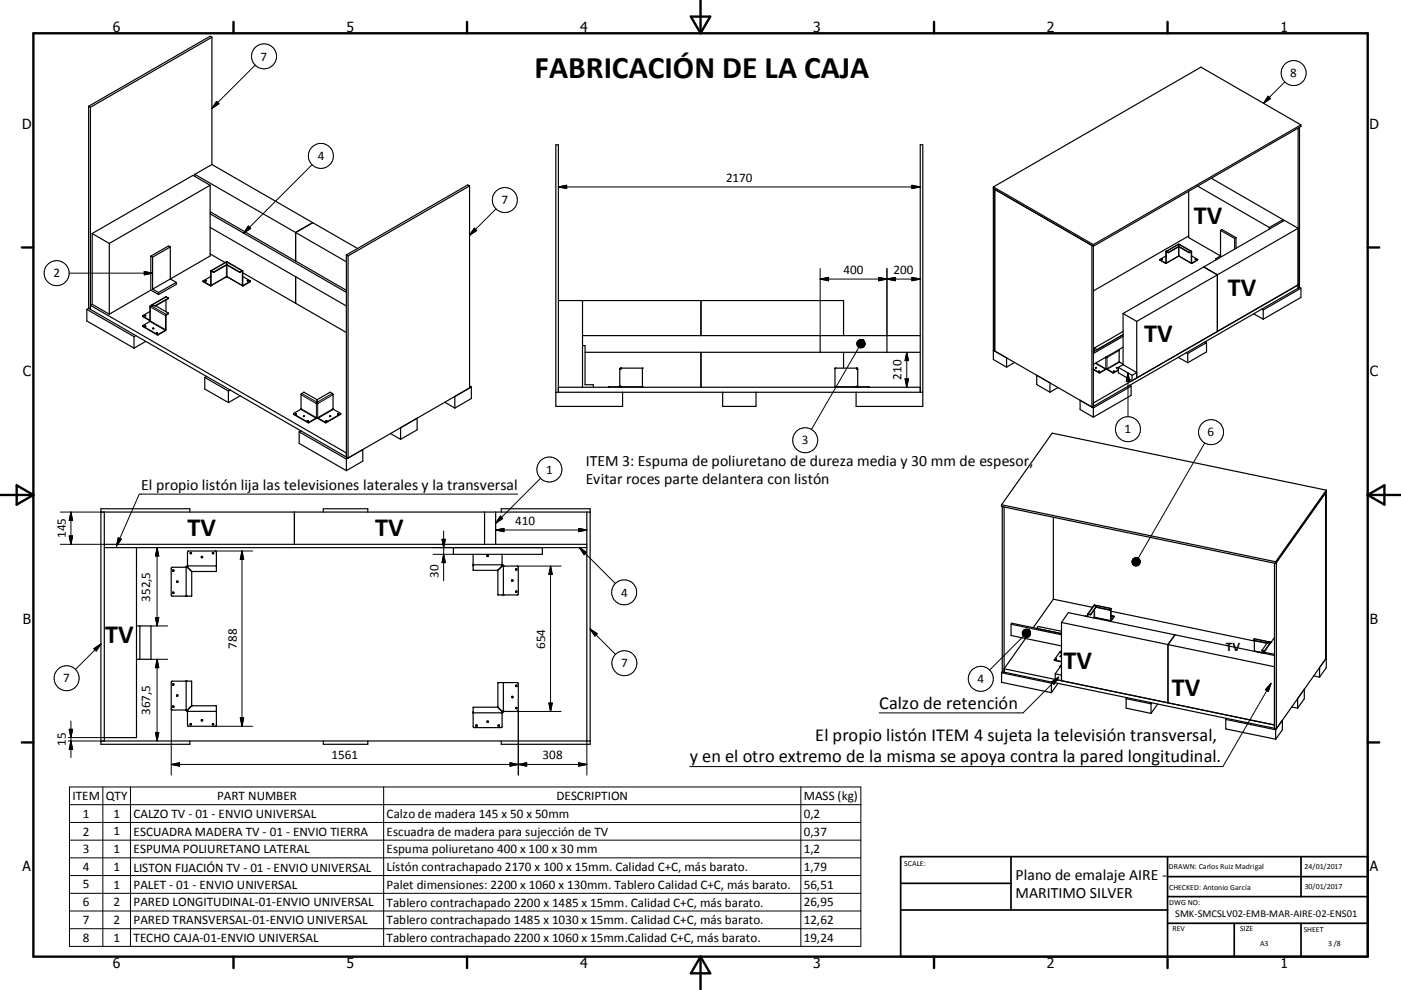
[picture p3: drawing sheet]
<svg xmlns="http://www.w3.org/2000/svg" width="420mm" height="297mm" viewBox="0 0 420 297" stroke-linecap="round" stroke-linejoin="round" font-family="sans-serif">
<g fill="none" stroke="#000" stroke-width=".36">
<path d="M63.5 11.2v38.2M63.5 11.2l-.5-.3-36.4 21M63.5 11.2l-36.4 21M26.6 31.9l.5 .3M26.6 31.9v60.6M27.1 32.2v60.6M389.2 38.5v48M389.6 38.2v48M390 37.5v.5l-62.2 35.9-30-17.3 .4 .2v48.5l-.4-.2 30 17.3M390 37.5l-29.9-17.4-62.3 36M390 37.5l-62.2 35.9M58.4 52.3v.6"/>
<path d="M58.4 52.3l45.4 26.2M63 55.6l-5.1-3-30.3 17.5M63 55.6v21.2l-11.9 6.9M63 55.6l-30.2 17.4M63.5 49.4l43.7 25.2M63.5 49.4l-5.1 2.9M140.8 55.8v60.6l-36.4 21M140.8 55.8l-.6-.3-36.4 21M140.8 55.8l-36.4 21M297.8 56.1v51.8l4 2.2M297.8 56.1l30 17.3M356.4 57.4v13.9l9.5 5.5"/>
<path d="M359.1 55.8l21.5 12.5M363.2 53.5l21.4 12.4M27.6 70.1v21.2M27.6 70.1l5.2 2.9M32.8 73v21.3M45.2 76.8v10.2M45.2 76.8l.5 .3M45.7 77.1v9.6M51.1 74.1l-.6-.3-5.3 3M51.1 74.1v9.6M51.1 74.1l-5.4 3M63 76.2l4.5 2.6"/>
<path d="M63 63.5l40.8 23.6M63 64.1l40.8 23.6M63 68.2l40.8 23.6M68 79.5l-3.9 2.2-.8-.3-.1 4.4M68 78.6v.9M68 78.6l-4.8 2.6M68 78.7h.1M68 79.5l3.8 2.2 .9-.3v4.4M68 78.6l4.7 2.6M93.8 66.8l-5.2 3v8.5M103.8 76.5v60.6M103.8 76.5l.6 .3"/>
<path d="M104.4 76.8v60.6M327.4 73.6v48.5l.4-.2M327.8 73.4v48.5M347.7 77.9l.1 .1M347.8 77.9h.1M347.8 78v.1M347.8 78.1l1.8 .9M348.2 77.8h.3M348.2 77.8h.2M348.2 77.8h.1M348.5 77.8h-.1M349.6 76.8l-1.8 1.1"/>
<path d="M349.6 79l3.7-2.2 3.9 2.2M349.6 75.4h.1M349.6 75.4l3.6-2.1 4 2.1M349.6 75.4l-.1 3.5-1.7-1M349.7 75.4l.6 .3 3.1-1.8 3.1 1.9 .6-.3 .1 3.5M353.3 73.3h.1M353.4 73.3l-.1 .7-3 1.8-.7-.3v3.5M353.4 73.4h.1M353.5 73.9l3 1.8 .7-.3M353.5 73.3h-.1M356.4 70.8l-28.6 16.5M357.2 75.4l.1 3.5 1.8-1"/>
<path d="M357.3 76.8l1.8 1.1M358.3 77.8h.3M358.3 77.8h.1M358.4 77.8h.2M358.6 77.8h.1M359 78.1l-1.8 .9M359 78v.1M359.1 77.9l-.1 .1M364.5 77.6l.4 .2M364.5 77.6v.4M365.9 69.1l.4-.2 4.3 2.4M365.9 69.1l4.3 2.5"/>
<path d="M365.9 69.1v7.7M365.9 76.8l.4 .2M365.9 76.8l-1.4 .8M370.2 71.6v3.1M370.6 71.3v3.2M370.6 71.3l-.4 .3M380.6 68.3v.4M384.6 65.9v.5M384.6 65.9l-4 2.4M26 92.8l14.2 8.2M26 92.8v3.5l14.2 8.2M26.6 92.5l-.6 .3"/>
<path d="M26.6 92.5l.5 .3M27.1 92.8l76.7 44.3M27.6 91.3l-.5 .3 76.7 44.3M27.6 91.3l5.2 3M42.8 94.8l2.1 1.4M42.8 94.8v.1M42.8 94.8l2.1 1.3M42.8 94.7v.1M43.4 97.8v.1M43.4 94.6v.1M43.4 97.9h.3M43.4 94.7h.3"/>
<path d="M43.4 97.8h.1M43.4 97.8l.3 .1M43.4 94.6h.1M43.4 94.6l.3 .1M44.9 96.2v.3l-2.1 1.3M44.9 96.1h.1M45 93.5l-2.2 1.2M45 92v4.2M45 92h.1M45.1 91.8l.1 .1M45.1 91.8l-.1 .2M45.1 91.9l-.1 .1"/>
<path d="M45.1 91.9v.1M45.1 91.7v.1M45.1 91.7h.2M45.1 91.9h.1M45.2 87l-12.4 7.3M45.2 87l2.3 1.4M45.3 91.7h1.4M45.3 91.7l-.2 .2M45.3 91.7h.1M45.7 86.7l1.8 1.1M45.8 98.5v.1M45.8 98.6h.3"/>
<path d="M45.8 98.5h.1M45.8 98.5h.3l-.1 .1M45.8 98.6h.2M46.7 91.7l3.8 2.3M46.9 100h.1M47.2 99.9l-.3 .1M47.2 99.9h.1M47.5 87.8v.6M49.8 90l-.1 3.5M50.5 94l-.7 .6-.1 4.4-2.2 1.4h-.4l-4.3-2.6M50.5 94l-.9 .7v4.3l-2.1 1.3h-.4l-4.3-2.5M50.5 89.4l-3.8 2.2-1.4 .1"/>
<path d="M50.5 89.4l-.8-.4-4.6 2.7M50.5 89.4l-3.8 2.3M51.1 83.7l1.7 1M51.1 83.7l-5.4 3M52.8 84.7v.6l-5.3 3.1M52.8 84.7l-5.3 3.1M60.9 84.4h.1M60.9 84.3v.2M60.9 84.5l2.3 1.3M61 84.2l-.1 .1M61 84.4l2.2 1.2M61.5 84.2l.2-.1v.2"/>
<path d="M61.5 84.2v.1M61.5 84.3h.2M61.6 84.2l-.1 .1M61.7 84.2l.1 .1M63.2 83l-2.2 1.2M63.2 85.6h.1M63.2 85.8h.1M63.2 81.2v4.4M63.2 81.2l.9 .4M64.1 81.6h.1M68 83l-4.8 2.8M68 83h.1"/>
<path d="M68.1 83l4.6 2.8M72.7 81.2l-.9 .4-3.8-2.2-3.9 2.2M72.7 81.2l.1 4.4M72.7 85.8h.1M72.8 81.8l31 18M72.8 83l2.3 1.3M72.8 85.6h.1M74.2 84.1l.3 .1-.3 .1zM74.2 84.2v.1M75 84.5l-2.2 1.3M75.1 84.3l-2.3 1.3M75.1 84.4l-.1 .1"/>
<path d="M75.1 84.3v.1M88.6 83v8M167.4 90.2h85.5v10.5M174.6 90.2v26M210.2 90.2v10.5M336.7 94.1l4.1 2.3M336.7 94.1v15.3M336.7 99.4l-8.6 5M340.8 96.4v17l-1.4 .8M360.9 80.1l4.1 2.4M365 82.5v16.9l24.2-13.9-61.4 35.4M365 82.5l24.2-14-4.1-2.4-48.4 28"/>
<path d="M365 82.5l-24.2 13.9M375.9 94.1l2.8 1.7M378.3 92.7l-22.6 13.1M378.3 92.7l.4 .3M378.7 93v2.8M389.2 86.5l-10.9 6.2M389.6 86.2l.4 .3M389.6 86.2l-.4 .3M390 86.5l-11.3 6.5M390 86.5v2.7l-11.3 6.6M40.2 101v3.5M40.7 100.7l-.5 .3"/>
<path d="M43.7 102.4l-3.5 2.1M61.4 113.2l7.1 4.1M61.4 113.2v3.5l7.1 4.1M61.9 112.9l-.5 .3M68.5 117.3v3.5M69 117l-.5 .3M72 118.8l-3.5 2M95.1 119.9l.1 1.1M95.1 119.9h.1M99 117.7l-3.9 2.2M99 117.7h.1M99 117.7l.9 .6v4.5l2.2 1.2"/>
<path d="M140.8 115.8l.5 .3M141.3 116.1l-4.9 2.9v3.4M141.3 116.1v3.5l-4.9 2.8M166.6 117.7h110.1M167.4 117.7v-74.3h-.8v78.5h20.1v-4.2M167.4 116.2h108.5M174.6 100.7h101.3M174.6 103.7h.8v11.7h2.5v.8M175.4 105.7h100.5M185.8 115.9l.1-5.4 6.7-.1v5.8M185.8 115.9h.3v.3M185.8 115.9l-3.3 .1v.2"/>
<path d="M185.9 115.9l-.2 .3M186.1 110.4v.2M186.1 110.6h.1M186.1 110.6l-.2 .1M186.1 116h6.5M186.2 110.4v.3h-.4M210.2 105.7v10.5M216.7 117.7v4.2h10v-4.2M245.9 100.7v5M250.3 116h6.5M252.9 105.7v4.7M256.7 117.7v4.2h20v-78.5h-.8v74.3"/>
<path d="M256.8 110.6h.1M256.8 110.4v.3h.3M256.8 110.4v.2M256.9 110.6h.1M257 110.6v.1M257 115.9l.3 .3M257.1 110.7l-.1-.3h-6.7v5.8M257.1 115.9l3.4 .1v.2M257.1 115.9h-.3v.3M257.1 110.7v5.2M265.9 100.7v5M301.8 107.4v2.7"/>
<path d="M304.2 108.7l-2.4 1.4M310.8 112.6v2.8l4 2.3M314.8 114.9v2.8M317.2 116.3l-2.4 1.4M328.1 104.8l-.3 .7M328.1 104.4l.8 .5M328.1 104.4v1M328.4 110.3h.1M328.5 110.4h.2M328.5 110.3l.2 .1M328.5 110.3h-.1M328.5 110.2h.1"/>
<path d="M328.5 110.2v.1M328.6 110.2l.1 .1M328.7 110.3v.1M329.3 111.5h.3M329.3 111.4v.1M329.4 111.5h.2M329.4 111.4h.2M329.4 111.4h-.1M329.6 111.4v.1M331.5 110.7l-1.8 1.1-1.9-1.1M331.5 107.2h.1M331.5 107.2v.1"/>
<path d="M331.5 110.7h.1M331.5 107.3h.3M331.6 107.2h-.1M331.6 107.2h.1M331.6 110.6l-.1 .1M331.6 110.6l-1.9 1.3-1.9-1.1M331.6 110.6h.2M331.6 107.1v.1M331.7 107l.1 .1M331.8 107.1h.1M331.8 110.6l.1 .1M331.8 110.6l1.9 1.3 1.6-.9"/>
<path d="M331.8 107.1v.1M331.8 107.2h.1M331.8 107l.1 .2M331.9 110.7h.1M331.9 107.3h-.1M331.9 110.7l1.8 1.1 1.6-.9M331.9 107.2v.1M333.8 111.5h.2M333.8 111.4v.1M333.8 111.4h.1M333.8 111.4h.3M334.1 111.4l-.1 .1"/>
<path d="M334.7 110.3h.1M334.7 110.3l.2 .1M334.8 110.4h.1M335.3 110.2l4.1 2.4M335.3 110.2v1.6l4.1 2.4M335.4 104.9l.1 3.6 1.2 .8M336.7 100.9l-8.9 5.2M336.7 104.2l-8.9 5.1M336.7 100.4l-8.9 5.2M336.7 109.4l4.1 2.4-1.4 .8M336.7 109.4l-1.4 .8M338.7 115.6l.4 .3"/>
<path d="M338.7 115.6l-10.9 6.3M339.1 115.9l-11.3 6.5M339.1 115.9v2.7l-11.3 6.6M339.4 112.6v1.6M353.2 107.2l2.9 1.6M355.7 105.8l.4 .3M355.7 105.8l-17 9.8M356.1 106.1v2.7M361.3 102.5l.4 .3M361.7 102.8l-5.6 3.3M361.7 102.8v2.8l-5.6 3.2M88 124.2l4.4 2.5 2.6-1.4"/>
<path d="M88.6 124.3h.3M88.9 124.3h-.3M89.7 129.6l14.1 8.1M89.7 129.6v3.4l14.1 8.2M90.2 129.3l-.5 .3M91 124.9l.2 .1M91 124.8h.3M91 124.8v.1M91.2 124.9h.1M91.3 124.9l-.1 .1M91.3 124.8v.1M92.1 126.3h.3"/>
<path d="M92.1 126.3l.1-.1 .2 .1M94.8 121.1h.5M94.9 121l.1-1.1-3.9-2.2-.8 .6-.1 4.5-2.2 1.3v.2l4.4 2.5 2.5-1.5M94.9 121l-.1 .1M94.9 121h.1M95 125.3h.2M95 121h.2M95 120.7l-.2 .4M95.1 120.7l.2 .4M95.2 121l.1 .1M95.2 121h.1M97.7 126.3h.3"/>
<path d="M97.7 126.3l.1-.1 .2 .1M99.1 124.8v.1M101.2 124.2l.1 .1M101.3 124.3h.2M101.3 124.2l.3 .1zM102.1 124.2l-4.4 2.5-2.5-1.4M102.1 124v.1M102.1 124.1h.1M102.1 124.2h.1M102.1 124.1v.2l-4.4 2.5-2.5-1.5M102.1 124.1v.1M103.8 137.7l5-2.8v3.4l-5 2.9"/>
<path d="M103.8 137.7v3.5M103.8 137.1l.6 .3M117.1 130.1l3 1.7M120.1 128.3l5-2.8v3.5l-5 2.8zM133.4 120.7l3 1.7M323.8 120.1v2.8l4 2.3M327.8 122.4v2.8M30.3 153.6h146.6M31.3 153.6v68.7M56.9 153.6v-1h-26.6v70.7h26.6v-1M88.3 153.6v9.7M96.9 153.6v-1h13.4v1"/>
<path d="M145.3 153.6v9.7M148.6 153.6v9.7M150.3 153.6v-1h26.6v70.7h-26.6v-1M175.9 153.6v68.7M300.3 151.4v.6l82.2 17M300.3 151.4l82.2 17.1M300.5 152v49.5M301 152.1v49.6M315.8 155.2v24.6M397.4 147.9v49.8l.2-.3-14.9 21.2M397.4 147.9l.2-.3-15.1 21.4M397.4 147.9l-14.7 20.8v49.9"/>
<path d="M397.6 147v53.3l-2 2.9M397.6 147l-15.1 21.5M397.6 147l-82.2-17-15.1 21.4M31.3 164.3h144.6M31.3 163.3h144.6M40.9 164.3v57h-9.6M55.8 170.2h-4.1l-.3 .2v8.3l6.1 .1v-7.2M55.8 170.2v8.6M55.8 170.3h.4l1.3 1.2M56.2 169.8v-4.1l.2-.4h8.3l.2 .4-.1 5.7M56.2 169.8h8.7M56.2 169.8l-.4 .4"/>
<path d="M56.3 169.8v.4l1.2 1.3 7.3-.1M56.3 170l-.3 .3M57.5 171.5v.1M64.8 171.4h.1M135.9 164.3v2h26.7v-2M141.8 166.3l.1 4.8h7.3l1.3-1.3v-.4M141.8 169.4h8.9l.1 .2 .1 8.9M149.3 178.4v.1M150.5 169.6l.2 .3M150.5 166.3v3.1M150.9 169.9h-.4l-1.2 1.3v7.2M150.9 169.8h4.2l.3 .2v8.2l-.3 .3h-5.8"/>
<path d="M315.8 179.8l11.7 2.4M315.8 179.8l-6 8.5M382.1 169v49.5M382.5 168.5v.5M40.9 187.8h4.4v10h-4.4M41.9 187.8v10M303.1 187.3l15.1 3.1M303.1 187.3v3.4l15.1 3.1M303.1 187.3l.2-.3 14.9 3.1M310.8 188.6l.4-.7 7 1.5M316.1 197.9l.1 .3 2 .4M316.1 198l2.1 .5"/>
<path d="M316.5 197.8h.2M316.6 197.7l-.1 .1M316.6 197.7h.1M316.7 197.7v.1M317.9 197h.2M317.9 196.9h.2zM318.1 195.8h-.1M318.1 195.8h-.2M318.2 186.7l63.9 13.3M318.2 186.7l2.1-2.9 61.8 12.9M318.2 186.7v17.5M318.2 195.5h-.4l-1.7 2.4"/>
<path d="M318.2 199.3l-.4 .8M318.2 199.5l-1.8 2.6M325.3 184.8l.7 .1M326.2 184.3v.7M326.2 184.3h.1M328 185.3l-.1 .1M328 185.3l5.1 1M328 185.3h.1M328.1 181.6l.4 .5M328.2 181.6l.4 .5M328.2 181.6h-.3l-1.8 2.7M328.2 181.6h.1"/>
<path d="M328.2 181.5h.1M328.2 181.5v.1M328.2 181.5l4.8 1M328.5 182.1l-1.5 2.2h-.9l-.1 .7M328.5 182.1h.1M328.6 182.1v.1M328.6 182.1l4 .8 .4-.4M332.7 183l-4.1-.8-1.6 2.2-.8-.1M332.7 183h.1M333 182.7l-.3 .3M333 182.7h.1M333 182.5l.1 3.7 .9-1.2"/>
<path d="M333 182.7l.1 3.6M333.1 186.3h.1M333.1 183.4l43 8.9M333.1 184.7l.9 .2-.9 1.4M333.2 184.9l.1 .1M333.2 184.9h.1M333.3 184.9h-.1M333.3 184.9h.1M333.3 184.9l.1 .1M333.3 184.9v.1M333.4 184.9h.1M333.5 184.9l-.2 .1"/>
<path d="M352.3 190.5l-2.1 2.9v17.5l31.9 6.6-81.1-16.9 6.5-9.1M375.8 192.1v.1M375.8 192.2h.1M375.8 192.2l4 .8M375.8 192.1l4 .8M376 191.7l-.2 .4M376.1 192.2v3.2l2.9 .6v-.3M376.1 191.6l-.1 .1M376.1 191.6l4.8 1M378.3 195.2l.9 .2M379 195.7l3.1 .6M379.9 192.9l-1.6 2.2 .8 .4"/>
<path d="M380.8 192.7h.1M380.9 192.7l-1.1 .2M380.9 192.7l.1 .1M380.9 192.6l-.1 .1M380.9 192.6v.1M380.9 192.7h.1M382.1 191.2l-3.1 4.5M55.8 212.9h.4l1.3-1.2v-7.3h-6l-.2 .3 .1 8.1 .3 .2h4.1M55.8 204.4v8.6M55.8 213l.4 .4M56 212.9l.3 .3M56.2 213.4h8.7"/>
<path d="M57.5 211.8l-1.2 1.2v.4M57.6 211.7l7.2 .1v6l-8.4 .1-.2-.3v-4.2M57.6 211.7l-.1 .1M141.8 212.3v5.7l.4 .3 8.2-.1 .1-4.3M141.8 213.9h8.7M141.9 212.2l-.1 .1M141.9 212.2h.1M142 212.2h7.2l1.3 1.2v.5M142 212.2h-.1M150.7 213.4l-.2 .2M150.9 213.4h-.4l-1.2-1.3v-7.3h5.9l.2 .3v8.1l-.3 .2h-4.2M150.9 204.8v8.8l-.4 .3"/>
<path d="M300.3 201.8l14.9 3.2M300.3 201.8v2.9l14.9 3.1M300.5 201.5l-.2 .3M300.5 201.5l.5 .2M301 201.7l44.3 9.2M315.2 205v2.8M315.4 204.7l-.2 .3M316.4 202.1l1.8 .4M316.4 202.1v1.7M317.2 205l-2 2.8M317.8 200v.1M337.6 209.6l7.5 1.6"/>
<path d="M337.6 209.6v2.9l7.5 1.5M337.9 209.3l-.3 .3M345.1 211.2v2.8M345.3 210.9l-.2 .3M345.3 210.9l36.8 7.6M347.1 211.2l-2 2.8M367.5 215.8l15 3.1M367.5 215.8v2.9l15 3.1M367.7 215.5l-.2 .3M382.1 218.5l.6 .1M382.5 218.9l2-2.8v2.9l-2 2.8M382.5 218.9v2.9"/>
<path d="M387.3 212.1l1.7 .4M391 206.8v2.8l-2 2.9v-2.9zM393.9 202.8l1.7 .4M395.6 200.3v2.9M30.3 222.3h146.6M96.9 222.3v1h13.4v-1"/>
<circle cx="99" cy="124.9" r=".15"/>
<circle cx="51.9" cy="177.9" r=".22"/>
<circle cx="51.9" cy="171.2" r=".22"/>
<circle cx="53.2" cy="174.5" r=".22"/>
<circle cx="57.2" cy="165.9" r=".22"/>
<circle cx="60.5" cy="167.1" r=".22"/>
<circle cx="63.9" cy="165.9" r=".22"/>
<circle cx="146.2" cy="166.8" r=".22"/>
<circle cx="153.6" cy="174.2" r=".22"/>
<circle cx="154.8" cy="177.5" r=".22"/>
<circle cx="154.8" cy="170.8" r=".22"/>
<circle cx="51.9" cy="205.4" r=".22"/>
<circle cx="51.9" cy="212" r=".22"/>
<circle cx="53.1" cy="208.7" r=".22"/>
<circle cx="57.2" cy="217.3" r=".22"/>
<circle cx="60.5" cy="216.1" r=".22"/>
<circle cx="63.9" cy="217.3" r=".22"/>
<circle cx="142.8" cy="217.7" r=".22"/>
<circle cx="146.2" cy="216.5" r=".22"/>
<circle cx="149.5" cy="217.7" r=".22"/>
<circle cx="153.6" cy="209.1" r=".22"/>
<circle cx="154.8" cy="205.8" r=".22"/>
<circle cx="154.8" cy="212.4" r=".22"/>
</g>
<g fill="none" stroke="#000" stroke-width=".3">
<path d="M76.5 19.5l-13 13M64.9 30.4l.7 .7-2.1 1.4zM380.2 28.9l.7 .7-2.1 1.4zM385.2 24.6l-6.4 6.4M93.6 49.4l-20.6 20.5M167.4 56.1h108.5M167.4 56.1l2.5-.5v1zM273.4 55.6l2.5 .5-2.5 .5zM67.9 79.4v3.6l-4.8 2.8M68.1 79.4v3.6l4.8 2.8M74.5 67.8l.7 .7-2.2 1.4zM142.2 68.5l.7 .7-2.1 1.4z"/>
<path d="M148.7 62.7l-7.9 7.9M347.8 78v.1M349.6 75.5l3.8-2.2 3.9 2.2M350.2 75.7v.1M350.3 75.7v.1M353.3 73.9v2.9l-3.8 2.2M353.5 73.9v2.9l3.8 2.2M356.5 75.7v.1M356.6 75.7v.1M359 78v.1M20.7 81.9h25M42.9 94.9v.1"/>
<path d="M42.9 97.9v.1M43.3 81.5l2.4 .4-2.4 .6zM44.9 96.1v.1M44.9 96.5l4.6 2.7M45 96.1h-.1M45 92.1v4.2l4.8 2.6M45.1 92.1l4.7 2.5M45.3 91.7l4.6 2.8M46.6 91.7h.1M46.7 91.6v.1M49.8 93.4l-.1 .1M49.9 89l-4.6 2.7"/>
<path d="M50.4 89.5v.1M50.4 94v.1M61 84.4v.1M63.2 81.4l4.8-2.8 4.8 2.8M64 81.6v.1M64.1 81.6v.1M71.8 81.6v.1M72 81.6v.1M75 84.4v.1M245.9 83.7h30M245.9 83.7l2.5-.5v1zM245.9 80.5v20.2"/>
<path d="M263.4 83.2l5 1v-1l-5 1zM265.9 80.5v20.2M273.4 83.2l2.5 .5-2.5 .5zM47.1 100.3v.1M47.5 100.3v.1M90.3 118.4l4.5 2.7M90.5 118l4.5 2.7M99.7 118l-4.6 2.7M99.9 118.4l-4.6 2.7M257.5 104.2l-14.2 24.6M271.3 113.7h1.1l-.5 2.5zM271.9 105.7v10.5"/>
<path d="M271.9 105.7l.5 2.5h-1.1zM327.8 105.1l.3 .2M328 104.8l.1 .1M328.4 109l3 1.9M329.5 111.7v.1M329.8 111.7v.1M331.4 107.2l.1 3.4-3-1.7M333.6 111.7v.1M333.9 111.7v.1M335.5 105.1l-3.6 2.2v3.3l3.6-2.1M335.6 108.6l-3.6 2.3M338.2 111.9v13.1"/>
<path d="M338.2 111.9l.5 2.5h-1zM88 124.2v.1M90.2 122.8l4.5 2.8M92.3 126.7v.1M92.6 126.7v.1M94.9 121.1v4.2l-4.6-2.7M95.3 121.1v4.2l4.6-2.7M97.5 126.7v.1M97.8 126.7v.1M100 122.8l-4.6 2.8M102.1 124.2v.1M361.2 132.9l-19.9 34.5"/>
<path d="M18.1 153.6h13.2M21.3 153.6v9.7M21.3 153.6l.5 2.5h-1zM133 159.3v14.9M148.6 159h27.3M148.6 159l2.5-.5v1zM150 154.8l.7 .8-2.1 1.4zM155.2 148.2h-113.4l-6.9 15.6M162.1 143.5l-13.5 13.5M173.4 158.5l2.5 .5-2.5 .5zM18.1 163.3h13.2M20.8 160.8h1l-.5 2.5z"/>
<path d="M35.5 161.3l.9 .5-1.5 2zM47.1 164.3v23.5M47.1 164.3l.5 2.5h-1zM64.5 165.3h11.2M72.5 165.3v52.6M72.5 165.3l.6 2.5h-1.1zM129.8 166.3h6.1M129.8 164.3h6.1M132.5 161.8h1l-.5 2.5zM133 166.3l.5 2.5h-1zM155.1 169.8h13.1M165.1 169.8v43.6"/>
<path d="M165.1 169.8l.5 2.5h-1zM173.7 164.3l10.8 10.8M173.7 164.3l2.1 1.4-.7 .7zM28.1 194.6l2.2-1.4-1.4 2.1zM30.3 193.2l-7.7 7.6M45.3 197.8h5M45.3 187.8h5M46.6 185.3h1l-.5 2.5zM47.1 197.8v24.5M47.1 197.8l.5 2.5h-1zM176.9 188.7l7.6 7.6M176.9 188.7l2.2 1.4-.7 .7z"/>
<path d="M306.8 190.9l-10.1 10.1M316.2 198.1v.1M326.2 184.3l-.2 .1M326.9 184.3v.1M327 184.3v.1M328 183l-.1 2.4M328.1 181.6l-1.8 2.7M328.2 181.6l4.8 1.1M328.2 182.8v2.4l4.9 1.1M328.5 182.1v.1M328.6 182.1v.1M332.6 182.9v.1"/>
<path d="M332.7 182.9v.1M333.1 182.7h-.1M334 185v.1M375.8 192.1v.1M376 191.7l4.9 1-1.9 2.7M376.1 195.3l2.9 .6M378.4 195.2v.1M379.8 192.9v.1M379.9 192.9h.1M20.8 218.8h1l-.5 2.5zM21.3 216.3v11M46.6 219.8h1l-.5 2.5z"/>
<path d="M51.3 212.7v19.8M64.5 217.9h11.2M72 215.4h1.1l-.6 2.5zM155.1 213.4h13.1M155.4 213.1v19.4M164.6 210.9h1l-.5 2.5zM315.3 204.6l2.1-1.4-1.4 2.1zM317.4 203.2l-10.7 10.7h-43.1M381.1 205l-14.5 25h-159.8M381.1 205l-.9 2.4-.8-.5zM20.5 222.3h10.8M20.5 221.3h10.8"/>
<path d="M20.8 236.1h237.3v47.8h-237.3zM21.3 222.3l.5 2.5h-1zM30.8 236.1v47.8M39.1 236.1v47.8M51.3 229.3h124.6M51.3 229.3l2.5-.5v1.1zM115 236.1v47.8M152.9 228.8v1.1l5-1.1v1.1zM173.4 228.8l2.5 .5-2.5 .6zM175.9 222.3v10.2M240.1 236.1v47.8M20.8 241.4h237.3"/>
<path d="M20.8 246.7h237.3M20.8 252.1h237.3M20.8 257.4h237.3M20.8 262.7h237.3M20.8 268h237.3M20.8 273.3h237.3M20.8 278.6h237.3"/>
<circle cx="79.2" cy="16.9" r="3.8"/>
<circle cx="387.9" cy="21.9" r="3.8"/>
<circle cx="96.2" cy="46.8" r="3.8"/>
<circle cx="151.4" cy="60" r="3.8"/>
<circle cx="17" cy="82" r="3.7"/>
<circle cx="241.4" cy="132.1" r="3.8"/>
<circle cx="338.2" cy="128.8" r="3.7"/>
<circle cx="363.1" cy="129.6" r="3.8"/>
<circle cx="164.7" cy="140.9" r="3.8"/>
<circle cx="187.1" cy="177.7" r="3.8"/>
<circle cx="187.2" cy="199" r="3.7"/>
<circle cx="20" cy="203.5" r="3.7"/>
<circle cx="294.1" cy="203.7" r="3.7"/>
</g>
<g fill="#000">
<circle cx="182.5" cy="116" r=".18"/>
<circle cx="185.8" cy="110.7" r=".18"/>
<circle cx="185.8" cy="115.9" r=".18"/>
<circle cx="186.2" cy="110.4" r=".18"/>
<circle cx="192.6" cy="116" r=".18"/>
<circle cx="192.6" cy="110.4" r=".18"/>
<circle cx="250.3" cy="110.4" r=".18"/>
<circle cx="256.8" cy="110.4" r=".18"/>
<circle cx="141.8" cy="169.4" r=".18"/>
<circle cx="150.5" cy="169.4" r=".18"/>
<circle cx="150.9" cy="178.5" r=".18"/>
<circle cx="150.9" cy="169.9" r=".18"/>
<circle cx="379.8" cy="193" r=".18"/>
<circle cx="381" cy="192.8" r=".18"/>
<circle cx="150.9" cy="204.8" r=".18"/>
<circle cx="150.9" cy="213.4" r=".18"/>
</g>
<g fill="none" stroke="#000" stroke-width=".71">
<path d="M10 10h400v277h-400zM70 6.6v3.4M140 6.6v3.4M207.1 5h5.8l-2.9 5zM210 0v10M280 6.6v3.4M350 6.6v3.4M6.6 74.2h3.4M410 74.2h3.5M0 148.5h10M5 145.6l5 2.9-5 2.9zM410 148.5h10.1"/>
<path d="M410 148.5l5.1-2.9v5.8zM6.6 222.7h3.4M410 222.7h3.5M70 287v3.4M140 287v3.4M210 287v10M210 287l2.9 5h-5.8zM280 287v3.4M350 287v3.4"/>
</g>
<path d="M270 257h140v30h-140zM303.1 257v16M350 257v30M390.1 257v12M270 265h33.1M270 273h80M350 277h60M350 269h60M350 263h60M370 277v10M390.1 277v10" fill="none" stroke="#000" stroke-width=".51"/>
<g fill="#000" stroke="#000" stroke-width=".3">
<path d="M64.9 30.4l.7 .7-2.1 1.4zM380.2 28.9l.7 .7-2.1 1.4zM167.4 56.1l2.5-.5v1zM273.4 55.6l2.5 .5-2.5 .5zM74.5 67.8l.7 .7-2.2 1.4zM142.2 68.5l.7 .7-2.1 1.4zM43.3 81.5l2.4 .4-2.4 .6zM245.9 83.7l2.5-.5v1zM263.4 83.2l2.5 .5-2.5 .5zM265.9 83.7l2.5-.5v1zM273.4 83.2l2.5 .5-2.5 .5zM258.2 101.9l.5 .2z"/>
<path d="M258 101.9l.7 .2zM257.7 102l1 .1zM257.5 102.1h1.2zM257.2 102.2l1.5-.1zM257.2 102.2l1.5-.1-1.6 .3zM257.1 102.4l1.6-.3-1.8 .6zM256.9 102.7l1.8-.6-1.8 .8zM256.9 102.9l1.8-.8-1.8 1.1zM256.9 103.2l1.8-1.1-1.8 1.4zM256.9 103.5l1.8-1.4-1.7 1.6zM257 103.7l1.7-1.6-1.5 1.9zM258.7 102.1l-1.3 2-.2-.1z"/>
<path d="M258.7 102.1l-1.1 2.2-.2-.2zM258.7 102.1l-.8 2.3-.3-.1zM258.7 102.1l-.6 2.3h-.2zM258.7 102.1l-.3 2.2-.3 .1zM258.7 102.1l-.1 2.2h-.2zM258.7 102.1l.2 2-.3 .2zM258.7 102.1l.4 1.8-.2 .2zM258.7 102.1l.5 1.6-.1 .2zM258.7 102.1l.6 1.4-.1 .2zM258.7 102.1l.6 1.4zM258.7 102.1l.7 1.1zM258.7 102.1l.6 .8z"/>
<path d="M258.7 102.1l.6 .5zM258.7 102.1l.4 .3zM258.7 102.1l.3 .1zM271.3 113.7h1.1l-.5 2.5zM271.9 105.7l.5 2.5h-1.1zM338.2 111.9l.5 2.5h-1zM21.3 153.6l.5 2.5h-1zM150 154.8l.7 .8-2.1 1.4zM148.6 159l2.5-.5v1zM173.4 158.5l2.5 .5-2.5 .5zM20.8 160.8h1l-.5 2.5zM35.5 161.3l.9 .5-1.5 2z"/>
<path d="M47.1 164.3l.5 2.5h-1zM72.5 165.3l.6 2.5h-1.1zM132.5 161.8h1l-.5 2.5zM133 166.3l.5 2.5h-1zM165.1 169.8l.5 2.5h-1zM173.7 164.3l2.1 1.4-.7 .7zM340 169.6l.5 .2zM340 169.6l.8 .2zM340 169.6l1.1 .1zM340 169.6h1.3zM340 169.6l1.5-.2zM340 169.6l1.7-.4-.2 .2z"/>
<path d="M340 169.6l1.8-.6-.1 .2zM340 169.6l1.9-.9-.1 .3zM340 169.6l1.9-1.2v.3zM340 169.6l1.8-1.4 .1 .2zM340 169.6l1.7-1.7 .1 .3zM341.6 167.7l.1 .2-1.7 1.7zM341.4 167.5l.2 .2-1.6 1.9zM341.1 167.4l.3 .1-1.4 2.1zM340.9 167.3l.2 .1-1.1 2.2zM340.6 167.3h.3l-.9 2.3zM340.3 167.3h.3l-.6 2.3zM340.1 167.4l.2-.1-.3 2.3z"/>
<path d="M339.9 167.5l.2-.1-.1 2.2zM339.7 167.7l.2-.2 .1 2.1zM339.7 167.7l.3 1.9-.5-1.6zM339.5 168l.5 1.6-.6-1.4zM339.4 168.2l.6 1.4-.6-1.1zM339.4 168.5l.6 1.1zM339.4 168.7l.6 .9zM339.5 169l.5 .6zM339.6 169.2l.4 .4zM339.8 169.4l.2 .2zM28.1 194.6l2.2-1.4-1.4 2.1zM46.6 185.3h1l-.5 2.5z"/>
<path d="M176.9 188.7l2.2 1.4-.7 .7zM308.2 188.8l.4 .3zM307.9 188.8l.7 .3zM307.6 188.8l1 .3zM307.3 188.8l1.3 .3zM307.1 188.9l1.5 .2zM306.9 189.1l.2-.2 1.5 .2zM306.9 189.1h1.7l-1.9 .2zM306.7 189.3l1.9-.2-2 .4zM306.6 189.5l2-.4-2.1 .6zM306.5 189.7l2.1-.6-2.1 .9zM306.5 190l2.1-.9-2.1 1.2z"/>
<path d="M306.5 190.3l2.1-1.2-2 1.4zM306.6 190.5l2-1.4-1.8 1.7zM306.8 190.8l1.8-1.7-1.7 1.9zM308.6 189.1l-1.4 2-.3-.1zM308.6 189.1l-1.2 2.1-.2-.1zM308.6 189.1l-.9 2.1h-.3zM308.6 189.1l-.6 2.1h-.3zM308.6 189.1l-.4 2-.2 .1zM308.6 189.1l-.1 1.9-.3 .1zM308.6 189.1v1.7l-.1 .2zM308.6 189.1l.2 1.5-.2 .2zM308.6 189.1l.2 1.5z"/>
<path d="M308.6 189.1l.3 1.3zM308.6 189.1l.4 1zM308.6 189.1l.4 .7zM308.6 189.1l.3 .5zM308.6 189.1l.2 .2zM20.8 218.8h1l-.5 2.5zM46.6 219.8h1l-.5 2.5zM47.1 197.8l.5 2.5h-1zM72 215.4h1.1l-.6 2.5zM164.6 210.9h1l-.5 2.5zM315.3 204.6l2.1-1.4-1.4 2.1zM381.1 205l-.9 2.4-.8-.5z"/>
<path d="M21.3 222.3l.5 2.5h-1zM51.3 229.3l2.5-.5v1.1zM152.9 228.8l2.5 .5-2.5 .6zM155.4 229.3l2.5-.5v1.1zM173.4 228.8l2.5 .5-2.5 .6z"/>
</g>
<text font-size="9.4" x="160.3" y="23.5">FABRICACIÓN DE LA CAJA</text>
<g font-size="7.9">
<text x="358" y="67.1">TV</text>
<text x="368.1" y="88.8">TV</text>
<text x="343.1" y="102.5">TV</text>
<text x="56.2" y="161">TV</text>
<text x="112.5" y="160.7">TV</text>
<text x="31.5" y="193">TV</text>
<text x="318.9" y="200.8">TV</text>
<text x="351.3" y="208.8">TV</text>
</g>
<g font-size="5.5">
<text x="263.6" y="212.6">Calzo de retención</text>
<text x="244.4" y="222.4">El propio listón ITEM 4 sujeta la televisión transversal,</text>
<text x="206.8" y="228.7">y en el otro extremo de la misma se apoya contra la pared longitudinal.</text>
</g>
<g font-size="4.7">
<text x="175.6" y="139.9">ITEM 3: Espuma de poliuretano de dureza media y 30 mm de espesor,</text>
<text x="42.3" y="147.1">El propio listón lija las televisiones laterales y la transversal</text>
<text x="175.6" y="145.3">Evitar roces parte delantera con listón</text>
<text x="304.5" y="263.9">Plano de emalaje AIRE -</text>
<text x="304.5" y="269.3">MARITIMO SILVER</text>
</g>
<g font-size="4.2">
<text x="33.9" y="9.6">6</text>
<text x="103.9" y="9.6">5</text>
<text x="173.9" y="9.6">4</text>
<text x="243.8" y="9.6">3</text>
<text x="313.9" y="9.6">2</text>
<text x="383.9" y="9.6">1</text>
<text x="6.7" y="38.7">D</text>
<text x="410.5" y="38.7">D</text>
<text x="6.9" y="112.9">C</text>
<text x="410.7" y="112.9">C</text>
<text x="6.9" y="187.1">B</text>
<text x="410.7" y="187.1">B</text>
<text x="6.8" y="261.4">A</text>
<text x="410.7" y="261.4">A</text>
<text x="33.9" y="290.4">6</text>
<text x="103.9" y="290.4">5</text>
<text x="173.9" y="290.4">4</text>
<text x="243.8" y="290.4">3</text>
<text x="313.9" y="290.4">2</text>
<text x="383.9" y="290.4">1</text>
</g>
<g font-size="3.9">
<text x="78.1" y="18.2">7</text>
<text x="386.8" y="23.2">8</text>
<text x="95.2" y="48">4</text>
<text x="217.7" y="54.5">2170</text>
<text x="150.4" y="61.3">7</text>
<text x="16" y="83.2">2</text>
<text x="252.9" y="82.2">400</text>
<text x="267.9" y="82.2">200</text>
<text x="270.3" y="114" transform="rotate(-90 270.3 114)">210</text>
<text x="337.1" y="130">1</text>
<text x="362" y="130.9">6</text>
<text x="240.4" y="133.3">3</text>
<text x="163.7" y="142.2">1</text>
<text x="19.7" y="161.5" transform="rotate(-90 19.7 161.5)">145</text>
<text x="154.4" y="157.5">410</text>
<text x="131.5" y="173.5" transform="rotate(-90 131.5 173.5)">30</text>
<text x="186.2" y="179">4</text>
<text x="45" y="180.5" transform="rotate(-90 45 180.5)">352,5</text>
<text x="71" y="194.6" transform="rotate(-90 71 194.6)">788</text>
<text x="163.5" y="194.6" transform="rotate(-90 163.5 194.6)">654</text>
<text x="367.5" y="195.4">TV</text>
<text x="186.2" y="200.2">7</text>
<text x="19" y="204.7">7</text>
<text x="293" y="204.9">4</text>
<text x="45" y="214.5" transform="rotate(-90 45 214.5)">367,5</text>
<text x="19.7" y="223.8" transform="rotate(-90 19.7 223.8)">15</text>
<text x="99.4" y="227.8">1561</text>
<text x="162.6" y="227.8">308</text>
<text x="21.8" y="240">ITEM</text>
<text x="24.8" y="245.4">1</text>
<text x="31.7" y="240">QTY</text>
<text x="34" y="245.4">1</text>
<text x="40" y="245.4">CALZO TV - 01 - ENVIO UNIVERSAL</text>
<text x="65.1" y="240">PART NUMBER</text>
<text x="115.9" y="245.4">Calzo de madera 145 x 50 x 50mm</text>
<text x="166.8" y="240">DESCRIPTION</text>
<text x="241" y="240.1">MASS (kg)</text>
<text x="241" y="245.4">0,2</text>
<text x="24.8" y="250.7">2</text>
<text x="34" y="250.6">1</text>
<text x="40" y="250.7">ESCUADRA MADERA TV - 01 - ENVIO TIERRA</text>
<text x="115.9" y="250.7">Escuadra de madera para sujección de TV</text>
<text x="241" y="250.7">0,37</text>
<text x="24.8" y="255.9">3</text>
<text x="34" y="255.9">1</text>
<text x="40" y="255.9">ESPUMA POLIURETANO LATERAL</text>
<text x="115.9" y="256">Espuma poliuretano 400 x 100 x 30 mm</text>
<text x="241" y="255.9">1,2</text>
<text x="24.8" y="261.3">4</text>
<text x="34" y="261.3">1</text>
<text x="40" y="261.6">LISTON FIJACIÓN TV - 01 - ENVIO UNIVERSAL</text>
<text x="115.9" y="261.4">Lístón contrachapado 2170 x 100 x 15mm. Calidad C+C, más barato.</text>
<text x="241" y="261.3">1,79</text>
<text x="24.8" y="266.5">5</text>
<text x="34" y="266.6">1</text>
<text x="40" y="266.6">PALET - 01 - ENVIO UNIVERSAL</text>
<text x="115.9" y="266.7">Palet dimensiones: 2200 x 1060 x 130mm. Tablero Calidad C+C, más barato.</text>
<text x="241" y="266.6">56,51</text>
<text x="24.8" y="271.9">6</text>
<text x="34" y="271.9">2</text>
<text x="40" y="271.9">PARED LONGITUDINAL-01-ENVIO UNIVERSAL</text>
<text x="115.9" y="272">Tablero contrachapado 2200 x 1485 x 15mm. Calidad C+C, más barato.</text>
<text x="241" y="271.9">26,95</text>
<text x="24.8" y="277.2">7</text>
<text x="34" y="277.2">2</text>
<text x="40" y="277.2">PARED TRANSVERSAL-01-ENVIO UNIVERSAL</text>
<text x="115.9" y="277.3">Tablero contrachapado 1485 x 1030 x 15mm. Calidad C+C, más barato.</text>
<text x="241" y="277.2">12,62</text>
<text x="24.8" y="282.5">8</text>
<text x="34" y="282.5">1</text>
<text x="40" y="282.5">TECHO CAJA-01-ENVIO UNIVERSAL</text>
<text x="115.9" y="282.6">Tablero contrachapado 2200 x 1060 x 15mm.Calidad C+C, más barato.</text>
<text x="241" y="282.5">19,24</text>
</g>
<text font-size="3.1" x="352.3" y="275.3">SMK-SMCSLV02-EMB-MAR-AIRE-02-ENS01</text>
<g font-size="2.4">
<text x="271.1" y="259.7">SCALE:</text>
<text x="350.4" y="260.8">DRAWN: Carlos Ruiz Madrigal</text>
<text x="391.1" y="260.6">24/01/2017</text>
<text x="350.5" y="267">CHECKED: Antonio García</text>
<text x="391.2" y="266.7">30/01/2017</text>
<text x="350.5" y="271.4">DWG NO:</text>
<text x="351.5" y="279.3">REV</text>
<text x="371.9" y="279.4">SIZE</text>
<text x="390.9" y="279.6">SHEET</text>
<text x="377.8" y="283.9">A3</text>
<text x="398.2" y="283.8">3 /8</text>
</g>
</svg>
